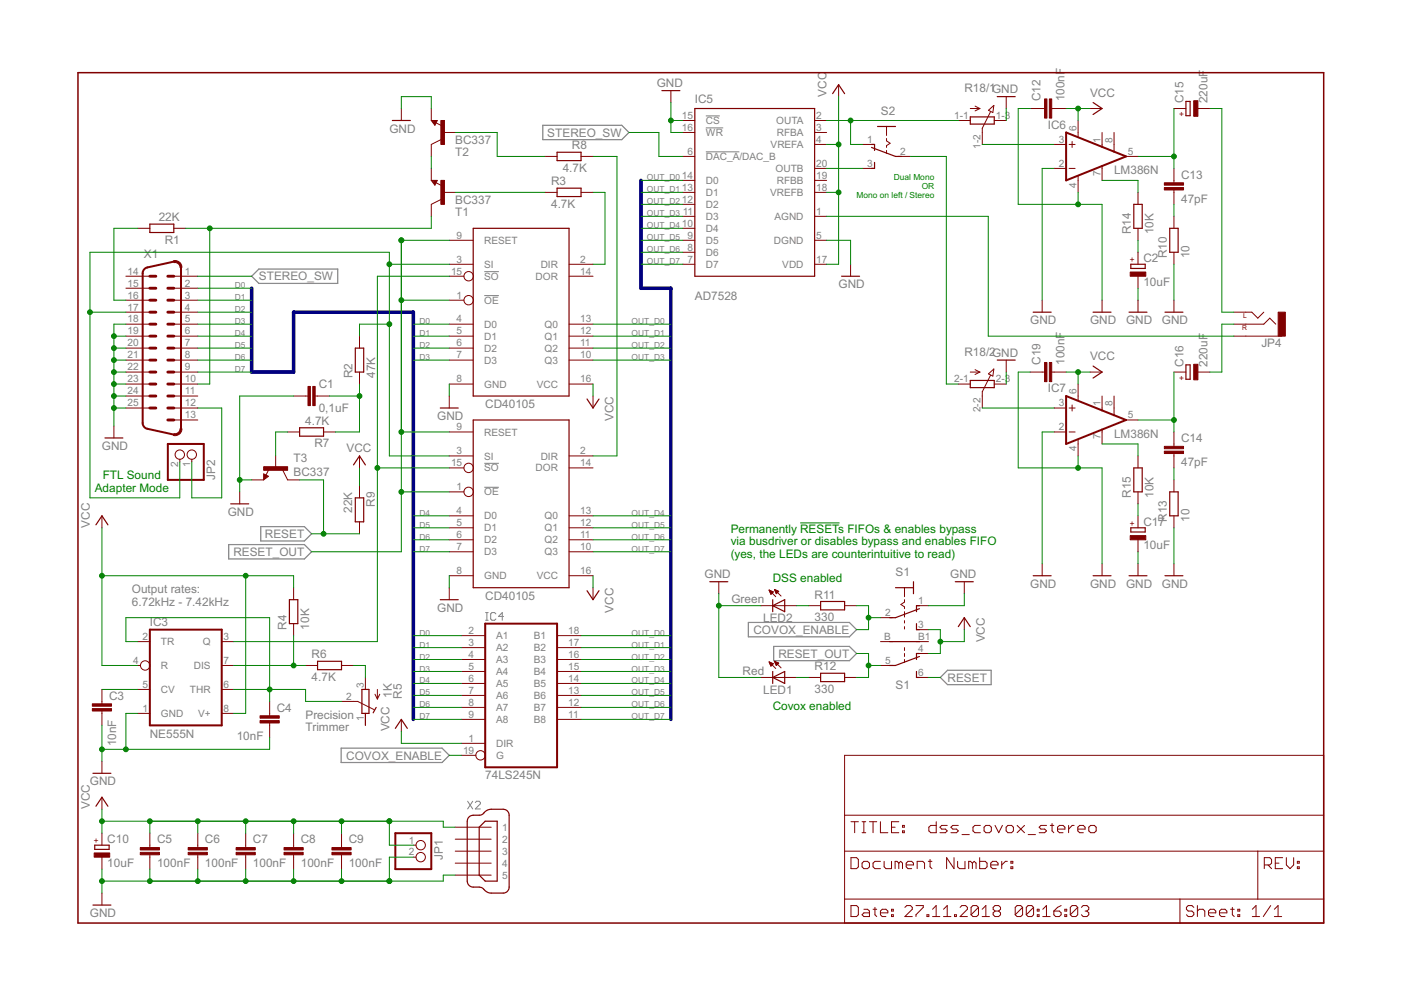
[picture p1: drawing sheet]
<svg xmlns="http://www.w3.org/2000/svg" width="297mm" height="210mm" viewBox="0 0 297 210" stroke-linecap="round" stroke-linejoin="round" font-family="sans-serif">
<g fill="none" stroke="#808080" stroke-width=".21">
<path d="M149.6 24.6h3M149.6 27.1h3.7M149.6 32.2h7.2M102.7 57.6h3.1M102.7 62.7h3.1M102.7 98.2h3.1M102.7 103.3h3.1M103 131.5h.5M103 129.9h.5M103.2 129.9v1.6M105.1 130.2l-.2-.3h-.6l-.3 .3v1l.3 .3h.6l.2-.3M106.8 130.7h-1.1l.8-.8v1.6"/>
<path d="M99.1 169.9l1.1 1.6M100.2 169.9l-1.1 1.6M100.8 170.2l.2-.3h.6l.3 .3v.2l-1.1 1.1h1.1"/>
</g>
<path d="M115.1 26.6h16.7l1.5 1.5-1.5 1.5h-16.7zM53.4 58.6l1.5-1.6h16.7v3.1h-16.7zM48.5 115.5h16l1.6 1.5-1.6 1.5h-16zM55.3 111.7h9.2l1.6 1.5-1.6 1.5h-9.2zM158.7 132h21.4l1.5 1.5-1.5 1.5h-21.4zM164 137.1h16.1l1.5 1.5-1.5 1.5h-16.1zM72.3 158.6h21.4l1.5 1.5-1.5 1.6h-21.4zM200.9 142.1h9.2v3.1h-9.2l-1.5-1.6z" fill="none" stroke="#808080" stroke-width=".25"/>
<g fill="none" stroke="#800000" stroke-width=".61">
<path d="M31.8 58.6h1.2M35.6 58.6h1.3M31.8 63.6h1.2M31.8 61.1h1.2M31.8 68.7h1.2M31.8 73.8h1.2M31.8 66.2h1.2M31.8 78.9h1.2M31.8 71.3h1.2M31.8 76.3h1.2M35.6 63.6h1.3M35.6 61.1h1.3"/>
<path d="M35.6 68.7h1.3M35.6 73.8h1.3M35.6 66.2h1.3M35.6 78.9h1.3M35.6 71.3h1.3M35.6 76.3h1.3M31.8 84h1.2M31.8 81.4h1.2M31.8 86.5h1.2M35.6 84h1.3M35.6 89h1.3M35.6 81.4h1.3"/>
<path d="M35.6 86.5h1.3"/>
</g>
<g fill="#800000" stroke="#800000" stroke-width=".21">
<path d="M36.9 91.9l.8-.1 .3-.4 .2-.5h.4a1.42 1.42 0 0 1-1.8 1.4z" fill-rule="evenodd"/>
<path d="M36.8 55.3a1.46 1.46 0 0 1 1.8 1.4h-.4l-.2-.5-.3-.4-.8-.1z" fill-rule="evenodd"/>
</g>
<path d="M226 28.1l12.7 5.1-12.7 5zM36.8 55.5l-5.8 1.3-.6 .6-.2 .5 .1 32.1 .2 .5 .5 .3 5.8 1.3M38.4 56.7v34.2M35.6 94.1h7.6v7.6h-7.6zM226 84l12.7 5-12.7 5.1zM31.8 133.5h15.2v20.3h-15.2zM102.9 132.2h15.2v30.5h-15.2zM83.8 176.7h7.6v7.6h-7.6z" fill="none" stroke="#800000" stroke-width=".42"/>
<g fill="none" stroke="#800000" stroke-width=".21">
<path d="M142.2 19.2v2.5M177.8 17.9v2.6M85.1 23v2.5M91.4 38.2h1.3l-.5 1.1zM91.4 23v2.5M91.4 35.7v2.5M91.4 25.5h1.3l-.5 1.1zM92.5 38.8l1.2 .6M92.5 26.1l1.2 .6M93.5 29.6l-2.1 1v2.6M94 28.1h2.5M115.6 33.2h2.5"/>
<path d="M123.2 33.2h2.5M144.8 38.2h2.5M144.8 25.5h2.5M144.8 28.1h2.5M144.8 33.2h2.5M172.7 38.2h2.6M172.7 25.5h2.6M172.7 28.1h2.6M172.7 30.6h2.6M172.7 35.7h2.6M182.9 30.6h2.5M182.9 35.7h2.5"/>
<path d="M188 26.8v1.9M188 29.4v.5l.7 .5-.7 .5v.4M188 31.9v.6M190.5 33.2h2.5M203.2 25.5h2.5M205.7 23h2.1M206.7 22.5l1.1 .5M207.8 23l-1.1 .5M209.6 23.4l1.1-1-.2 1.5zM210 23.7l-1.7 3.5v3.4M210.8 25.5h2.5M213.3 20.5v2.5"/>
<path d="M218.4 23h3.1M223 23h3M223.5 30.6h2.5M223.5 35.7h2.5M226.7 30.6h1.2M226.7 35.7h1.2M227.3 30v1.3M228.6 25.5v3.5M228.6 37.3v3.5M231.1 23h2.6M233.7 28.1v3M233.7 35.2v3"/>
<path d="M236.2 28.1v4.1M238.7 33.2h2.6M248.9 35.7v3.1M248.9 23h2.5M254 23h2.5M26.7 58.6h5.1M29.2 48.4h2.6M36.9 58.6h5M36.9 48.4h2.5M93.5 42.3l-2.1 1v2.6M94 40.8h2.5M95.2 58.6h3.2"/>
<path d="M95.2 56h5.1M95.2 50.9h5.1M115.6 40.8h2.5M120.6 58.6h5.1M120.6 56h5.1M123.2 40.8h2.5M144.8 48.4h2.5M144.8 40.8h2.5M144.8 56h2.5M144.8 50.9h2.5M144.8 43.3h2.5M144.8 45.9h2.5"/>
<path d="M144.8 53.5h2.5M172.7 40.8h2.6M172.7 56h2.6M172.7 50.9h2.6M172.7 45.9h2.6M180.3 56v2.6M241.3 40.8v2.5M241.3 48.4v2.5M241.3 53.5v2.5M241.3 58.6v2.5M248.9 40.3v3M248.9 45.9v2.5"/>
<path d="M248.9 53.5v2.5M26.7 61.1h5.1M26.7 63.6h5.1M26.7 66.2h5.1M26.7 68.7h5.1M26.7 71.3h5.1M26.7 73.8h5.1M26.7 76.3h5.1M26.7 78.9h5.1M36.9 61.1h5M36.9 63.6h5M36.9 66.2h5"/>
<path d="M36.9 68.7h5M36.9 71.3h5M36.9 73.8h5M36.9 76.3h5M36.9 78.9h5M76.2 71.3v2.5M76.2 78.9v2.5M95.2 63.6h3.2M95.2 68.7h5.1M95.2 71.3h5.1M95.2 73.8h5.1M95.2 76.3h5.1"/>
<path d="M120.6 68.7h5.1M120.6 71.3h5.1M120.6 73.8h5.1M120.6 76.3h5.1M205.7 78.9h2.1M206.7 78.4l1.1 .5M207.8 78.9l-1.1 .5M209.6 79.3l1.1-1.1-.2 1.5zM210 79.5l-1.7 3.6v3.4M213.3 76.3v2.6M218.4 78.9h3.1M221 63.6v2.6"/>
<path d="M223 78.9h3M231.1 78.9h2.6M233.7 63.6v2.6M241.3 63.6v2.6M248.9 78.9h2.5M248.9 63.6v2.6M254 78.9h2.5M261.6 66.2h3.8l1.3 1.3 1.2-1.3M261.6 68.7h6.3l1.3-1.2 1.3 1.2M261.6 71.3h10.2M24.2 90.3v2.6M26.7 81.4h5.1"/>
<path d="M26.7 84h5.1M26.7 86.5h5.1M36.9 81.4h5M36.9 84h5M36.9 86.5h5M36.9 89h5M38.1 97.4v.5M40.7 97.4v.5M57 99.5l-.6 1.3M58.4 96.7v2.5M60 99.7l1 2h2.5M61 91.6h2.5"/>
<path d="M62.3 84h3M66.8 84h3.1M68.6 91.6h2.5M76.2 96.7v2.5M95.2 81.4h5.1M95.2 96.7h5.1M95.2 91.6h5.1M95.2 99.2h3.2M95.2 84v2.5M120.6 81.4h5.1M120.6 96.7h5.1M120.6 99.2h5.1"/>
<path d="M125.7 84v2.5M203.2 81.4h2.5M210.8 81.4h2.5M223.5 86.5h2.5M223.5 91.6h2.5M226.7 86.5h1.2M226.7 91.6h1.2M227.3 85.9v1.2M228.6 81.4v3.5M228.6 93.2v3.5M233.7 84v3M233.7 91.1v3"/>
<path d="M236.2 84v4M238.7 89h2.6M241.3 96.7v2.5M248.9 91.6v3M248.9 96.2v3M21.6 109.4v2.5M50.8 104.3v2.5M53.4 101.7h2.5M55.9 100.5l1 .5-1 .7zM76.2 103v2.6M76.2 110.6v2.6M95.2 104.3h3.2"/>
<path d="M95.2 109.4h5.1M95.2 111.9h5.1M95.2 114.4h5.1M95.2 117h5.1M120.6 109.4h5.1M120.6 111.9h5.1M120.6 114.4h5.1M120.6 117h5.1M221 119.5v2.6M233.7 119.5v2.6M241.3 104.3v2.5M241.3 109.4v2.5"/>
<path d="M241.3 114.4v2.6M241.3 119.5v2.6M248.9 101.7v2.6M248.9 109.4v2.5M248.9 119.5v2.6M29.2 136h2.6M47 136h2.6M62.3 124.6v2.5M62.3 132.2v2.6M95.2 122.1h5.1M95.2 124.6v2.5M97.8 134.8h5.1"/>
<path d="M97.8 137.3h5.1M97.8 139.8h5.1M118.1 134.8h5.1M118.1 137.3h5.1M118.1 139.8h5.1M120.6 122.1h5.1M125.7 124.6v2.5M152.4 123.3v2.6M161.3 128.4h7.6M163.1 125.1l1.4 1.4M163.1 125.1l.9 .4M163.1 125.1l.3 .9"/>
<path d="M163.1 125.1h.1M163.1 125.3h.3M163.2 125.4h.5M163.2 125.5h.7M163.3 125.6h.5M163.3 125.8h.4M163.4 125.9h.2M163.4 126h.1M164 125.5l-.6 .5M164.2 125l1.4 1.4M164.2 125l.9 .4-.5 .5zM164.2 125h.1"/>
<path d="M164.3 125.1h.3M164.3 125.3h.6M164.4 125.4h.7M164.4 125.5h.6M164.5 125.6h.3M164.5 125.8h.2M164.6 125.9h.1M171.4 128.4h2.6M179.1 128.4h2.5M186.7 136h2.5M186.7 131h2.5M191.8 124.6v1.9"/>
<path d="M191.8 127.1v.6l-.8 .5 .8 .5v.4M191.8 129.7v1.1M191.8 131.6v.5M191.8 132.9v.5M191.8 137.3v.6M191.8 138.6v.6M191.8 139.8v.7M194.3 136h2.5M194.3 138.6h2.5M194.3 133.5h2.5M194.3 128.4h2.5M204.4 123.3v2.6"/>
<path d="M204.4 131v2.5M21.6 146.2v3M21.6 150.7v3.1M29.2 141.1h.6M29.2 146.2h2.6M29.2 151.3h2.6M47 141.1h2.6M47 146.2h2.6M47 151.3h2.6M57.2 148.7v3.1M57.2 153.3v3M64.8 141.1h2.5"/>
<path d="M72.4 141.1h2.6M72.4 148.7h3.4l3.6 1.8M77.5 143.6v2.6M77.5 151.3v2.5M79.5 147.2l.5 1M80 146.2v2M80.5 147.2l-.5 1M85.1 152.5v2.6M97.8 157.6h5.1M97.8 142.4h5.1M97.8 144.9h5.1M97.8 147.4h5.1"/>
<path d="M97.8 150h5.1M97.8 152.5h5.1M118.1 142.4h5.1M118.1 144.9h5.1M118.1 147.4h5.1M118.1 150h5.1M118.1 152.5h5.1M161.3 143.6h7.6M163.1 140.3l1.4 1.4M163.1 140.3l.9 .4-.6 .5M163.1 140.3l.3 .9M163.1 140.5h.2"/>
<path d="M163.2 140.6h.4M163.2 140.7h.7M163.3 140.8h.6M163.3 140.9h.4M163.4 141.1h.2M163.4 141.2h.1M164.2 140.2l1.4 1.4M164.2 140.2l.9 .4-.5 .5M164.2 140.2l.4 .9M164.2 140.2h.1M164.3 140.3h.2M164.3 140.5h.5"/>
<path d="M164.4 140.6h.7M164.4 140.7h.6M164.5 140.8h.4M164.5 140.9h.2M164.6 141.1h.1M171.4 143.6h2.6M179.1 143.6h2.5M186.7 141.1h2.5M194.3 143.6h2.5M21.6 161.4v2.6M21.6 169v2.6M21.6 176.7v2.5"/>
<path d="M31.8 176.7v3M41.9 176.7v3M52.1 176.7v3M62.3 176.7v3M72.4 176.7v3M87.6 179.2h.6M96.5 175.4h7.6M96.5 177.9h7.6M97.8 160.1h3.1M179.1 160.1h101.5v35.6h-101.5zM179.1 172.8h101.5M180.4 174.2h1.6"/>
<path d="M181.2 174.2v2.4M182.8 174.2h.8M182.8 176.6h.8M183.2 174.2v2.4M184.3 174.2h1.6M185.1 174.2v2.4M186.7 174.2v2.4h1.5M189 175.4h.8M190.6 174.2h-1.6v2.4h1.6M191.3 176.2h.4v.4h-.4zM191.3 175h.4v.4h-.4zM198.5 174.2v2.4h-1.2l-.4-.4v-.8l.4-.4h1.2"/>
<path d="M200.8 175h-1.1l-.4 .4 .4 .4h.7l.4 .4-.4 .4h-1.1M203.2 175h-1.2l-.4 .4 .4 .4h.8l.4 .4-.4 .4h-1.2M204 177h1.5M207.9 175h-1.2l-.4 .4v.8l.4 .4h1.2M208.6 175.4l.4-.4h.8l.4 .4v.8l-.4 .4h-.8l-.4-.4zM211 175l.8 1.6 .7-1.6M213.3 175.4l.4-.4h.8l.4 .4v.8l-.4 .4h-.8l-.4-.4zM215.6 175l1.6 1.6M217.2 175l-1.6 1.6M218 177h1.5M221.9 175h-1.2l-.4 .4 .4 .4h.8l.4 .4-.4 .4h-1.2M222.7 175h.7"/>
<path d="M223.1 174.6v1.6l.3 .4M224.2 175.8h1.6v-.4l-.4-.4h-.8l-.4 .4v.8l.4 .4h.8M226.6 175v1.6M227.7 175h-.4l-.7 .8M228.5 175.8h1.6v-.4l-.4-.4h-.8l-.4 .4v.8l.4 .4h.8M230.8 175.4l.4-.4h.8l.4 .4v.8l-.4 .4h-.8l-.4-.4zM21.6 181.7v2.6M21.6 189.4v2.5M31.8 181.2v3.1M41.9 181.2v3.1M52.1 181.2v3.1M62.3 181.2v3.1"/>
<path d="M72.4 181.2v3.1M87.6 181.7h.6M96.5 180.5h7.6M96.5 183h7.6M96.5 185.5h7.6M179.1 180.5h101.5M179.1 190.6h101.5M180.4 181.8h1.2l.4 .4v1.6l-.4 .4h-1.2zM180.4 192h1.2l.4 .4v1.6l-.4 .3h-1.2zM183.2 192.8h.7l.4 .4v1.1h-1.1l-.4-.3 .4-.5h1.1M183.2 182.6h.7l.4 .4v.8l-.4 .4h-.7l-.4-.4v-.8zM185.1 192.8h.8"/>
<path d="M185.5 192.4v1.6l.4 .3M186.7 193.5h1.5v-.3l-.4-.4h-.8l-.3 .4v.8l.3 .3h.8M186.7 182.6h-1.2l-.4 .4v.8l.4 .4h1.2M187.5 182.6v1.2l.3 .4h1.2v-1.6M189 194h.4v.3h-.4zM189 192.8h.4v.4h-.4zM190.6 183l-.4-.4h-.4v1.6M190.6 183l.4-.4 .3 .4v1.2M190.6 183v1.2M191.9 192.4l.4-.4h.7l.4 .4v.4l-1.5 1.5h1.5M192.1 183.4h1.6v-.4l-.4-.4h-.8l-.4 .4v.8l.4 .4h.8M194.2 192h1.5v.4l-1.5 1.6v.3"/>
<path d="M194.5 184.2v-1.6h1.1l.4 .4v1.2M196.5 194h.4v.3h-.4zM196.8 182.6h.8M197.2 182.2v1.6l.4 .4M197.7 194.3h1.6M197.7 192.8l.8-.8v2.3M200 194.3h1.6M200 192.8l.8-.8v2.3M202.3 181.8v2.4l-1.6-2.4v2.4M202.4 194h.4v.3h-.4zM203 182.6v1.2l.4 .4h1.2v-1.6M203.6 192.4l.3-.4h.8l.4 .4v.4l-1.5 1.5h1.5"/>
<path d="M206.2 183l.3-.4 .4 .4v1.2M206.2 183l-.4-.4h-.4v1.6M206.2 183v1.2M207.5 192.4v1.6l-.4 .3h-.8l-.4-.3M207.5 192.4l-.4-.4h-.8l-.4 .4v1.6M207.5 192.4l-1.6 1.6M207.7 181.8v2.4h1.2l.4-.4v-.8l-.4-.4h-1.2M208.2 194.3h1.6M208.2 192.8l.8-.8v2.3M210.1 183.4h1.5v-.4l-.4-.4h-.8l-.3 .4v.8l.3 .4h.8M211 193.2l-.4 .3v.5l.4 .3h.7l.4-.3v-.5l-.4-.3M211 193.2l-.4-.4v-.4l.4-.4h.7l.4 .4v.4l-.4 .4"/>
<path d="M211 193.2h.7M212.4 182.6v1.6M213.6 182.6h-.4l-.8 .8M214.3 183.8h.4v.4h-.4zM214.3 182.6h.4v.4h-.4zM216.8 192.4v1.6l-.4 .3h-.8l-.4-.3M216.8 192.4l-.4-.4h-.8l-.4 .4v1.6M216.8 192.4l-1.6 1.6M219.1 192.4v1.6l-.3 .3h-.8l-.4-.3M219.1 192.4l-.3-.4h-.8l-.4 .4v1.6M219.1 192.4l-1.5 1.6M219.9 194h.4v.3h-.4z"/>
<path d="M219.9 192.8h.4v.4h-.4zM221.1 194.3h1.6M221.1 192.8l.8-.8v2.3M223.4 193.2h1.2l.4 .3v.5l-.4 .3h-.8l-.4-.3zM225 192l-.8 .4-.8 .8M225.8 194h.4v.3h-.4zM225.8 192.8h.4v.4h-.4zM228.5 192.4v1.6l-.4 .3h-.8l-.4-.3M228.5 192.4l-.4-.4h-.8l-.4 .4v1.6M228.5 192.4l-1.6 1.6M229.3 192.4l.4-.4h.7l.4 .4v.4l-.4 .4M230.1 193.2h.3"/>
<path d="M230.4 193.2l.4 .3v.5l-.4 .3h-.7l-.4-.3M250.2 190.6v5.1M253.1 192.4l-.4-.4h-.8l-.4 .4v.4l.4 .4h.8l.4 .3v.5l-.4 .3h-.8l-.4-.3M253.9 193.2l.4-.4h.8l.3 .4v1.1M253.9 192v2.3M256.2 193.5h1.6v-.3l-.4-.4h-.8l-.4 .4v.8l.4 .3h.8M258.6 193.5h1.5v-.3l-.4-.4h-.7l-.4 .4v.8l.4 .3h.7M260.9 192.8h.8M261.3 192.4v1.6l.4 .3M262.4 194h.4v.3h-.4zM262.4 192.8h.4v.4h-.4zM265.5 194.3h1.6"/>
<path d="M265.5 192.8l.8-.8v2.3M266.7 180.5v10.1M268.1 183.4h1.1l.4-.4v-.8l-.4-.4h-1.1v2.4M268.8 183.4l.8 .8M269.4 192l-1.6 2.3M270.2 194.3h1.5M270.2 192.8l.8-.8v2.3M270.4 183h.8M271.9 181.8h-1.5v2.4h1.5M272.7 181.8v1.6l.8 .8 .8-.8v-1.6M275.1 183.8h.4v.4h-.4zM275.1 182.6h.4v.4h-.4z"/>
<circle cx="99.4" cy="58.6" r=".99"/>
<circle cx="99.4" cy="63.6" r=".99"/>
<circle cx="38.1" cy="96.4" r=".99"/>
<circle cx="40.7" cy="96.4" r=".99"/>
<circle cx="99.4" cy="99.2" r=".99"/>
<circle cx="99.4" cy="104.3" r=".99"/>
<circle cx="30.8" cy="141.1" r=".99"/>
<circle cx="89.2" cy="179.2" r=".99"/>
<circle cx="101.9" cy="160.1" r=".99"/>
<circle cx="89.2" cy="181.7" r=".99"/>
</g>
<g fill="none" stroke="#800000" stroke-width=".25">
<path d="M140.3 19.2h3.8M176.5 19.9l1.3-2 1.3 2M83.2 25.5h3.8M92.5 38.4h-.8l.5 .6 .3-.5h-.4l.1 .3M92.5 25.7h-.8l.5 .6 .3-.5h-.4l.1 .3M118.1 39.9h5.1v1.8h-5.1zM118.1 32.3h5.1v1.8h-5.1zM147.3 23h25.4v35.6h-25.4zM184.8 31.3l5.1 1.9h1.2M184.8 30.6h.6v1.3M185.4 34.4v1.3h-.6M186.1 26.8h3.8"/>
<path d="M205.7 24.8h5.1v1.5h-5.1zM211.4 20.5h3.8M231.8 21.7l1.9 1.3-1.9 1.3M251.4 21.5h.9v3h-.9zM31.8 47.5h5.1v1.8h-5.1zM100.3 48.4h20.3v35.6h-20.3zM178.4 58.6h3.8M239.8 56h3v.9h-3zM240.4 43.3h1.8v5.1h-1.8zM248 48.4h1.8v5.1h-1.8zM75.3 73.8h1.8v5.1h-1.8zM211.4 76.3h3.8"/>
<path d="M219.1 66.2h3.8M231.8 66.2h3.8M231.8 77.6l1.9 1.3-1.9 1.3M239.4 66.2h3.8M247 66.2h3.8M251.4 77.4h.9v3h-.9zM22.2 92.9h3.9M63.5 90.7h5.1v1.8h-5.1zM75 98.6l1.2-1.9 1.3 1.9M93.3 86.5h3.9M100.3 89h20.3v35.6h-20.3zM124.5 84.6l1.2 1.9 1.3-1.9"/>
<path d="M205.7 80.7h5.1v1.5h-5.1zM240.4 99.2h1.8v5.1h-1.8zM20.3 111.3l1.3-1.9 1.3 1.9M48.9 106.8h3.8M56 100.7v.8l.7-.5-.5-.3v.4l.2-.1M75.3 105.6h1.8v5h-1.8zM239.8 111.9h3v.9h-3zM248 104.3h1.8v5.1h-1.8zM61.4 127.1h1.7v5.1h-1.7zM93.3 127.1h3.9M124.5 125.2l1.2 1.9 1.3-1.9M150.5 123.3h3.8"/>
<path d="M163.8 127.1v2.6M163.8 128.4l2.6-1.3v2.6zM174 127.5h5.1v1.8h-5.1zM188.6 136h6.3M189.9 124.6h3.8M193.7 123.3v2.6M194.3 132.2v1.3h.6M194.9 139.2l-5 1.9h-1.3M194.9 128.4h-.6v1.3M194.9 138.6h-.6v1.2M194.9 129.1l-5 1.9h-1.3M202.5 123.3h3.9"/>
<path d="M203.2 132.9l1.2-1.9 1.3 1.9M219.1 122.1h3.8M231.8 122.1h3.8M239.4 122.1h3.8M247 122.1h3.8M67.3 140.2h5.1v1.8h-5.1zM76.7 146.2h1.5v5.1h-1.5zM79.8 150l-.7 1.1M83.8 154.4l1.3-1.9 1.3 1.9M163.8 143.6l2.6-1.2v2.5zM163.8 142.4v2.5M174 142.7h5.1v1.8h-5.1z"/>
<path d="M194.3 142.4v1.2h.6M19.7 164h3.8M20.1 179.2h3v.9h-3zM20.3 170.9l1.3-1.9 1.3 1.9M99.5 173.1a2.64 2.64 0 0 1 2.1-.3l.6-.1 1.3-1 .6-.1 3.1 .1 .6 .6 .1 .5v15.6l-.4 .7-.8 .3-2.9-.1-.7-.2-.7-.7a2.59 2.59 0 0 0-2.1-.3l-.8-.3-.3-.4-.1-.6v-12.7l.1-.5zM102.9 174.1h2.5v12.7h-2.5l-1.3-1.3v-10.1zM19.7 191.9h3.8"/>
</g>
<g fill="#800000" stroke="#800000" stroke-width=".21">
<path d="M93.5 38.2h.7v5.1h-.7z"/>
<path d="M65.3 81.9h.5v4.1h-.5z"/>
<path d="M66.3 81.9h.5v4.1h-.5z"/>
<path d="M19.6 150.2h4v.5h-4z"/>
<path d="M19.6 149.2h4v.5h-4z"/>
<path d="M55.1 152.8h4.1v.5h-4.1z"/>
<path d="M55.1 151.8h4.1v.5h-4.1z"/>
<path d="M93.5 25.5h.7v5.1h-.7z"/>
<path d="M55.9 99h5.1v.7h-5.1z"/>
<path d="M29.7 180.7h4.1v.5h-4.1z"/>
<path d="M29.7 179.7h4.1v.5h-4.1z"/>
<path d="M39.9 180.7h4.1v.5h-4.1z"/>
<path d="M39.9 179.7h4.1v.5h-4.1z"/>
<path d="M50.1 180.7h4v.5h-4z"/>
<path d="M50.1 179.7h4v.5h-4z"/>
<path d="M60.2 180.7h4.1v.5h-4.1z"/>
<path d="M60.2 179.7h4.1v.5h-4.1z"/>
<path d="M70.4 180.7h4v.5h-4z"/>
<path d="M70.4 179.7h4v.5h-4z"/>
<path d="M20 180.8h3.3v.9h-3.3z"/>
<path d="M271 66.2h1.5v5.1h-1.5z"/>
<path d="M246.9 39.8h4v.5h-4z"/>
<path d="M246.9 38.8h4v.5h-4z"/>
<path d="M253.1 21.4h.9v3.3h-.9z"/>
<path d="M239.6 57.7h3.3v.9h-3.3z"/>
<path d="M222.5 21h.5v4h-.5z"/>
<path d="M221.5 21h.5v4h-.5z"/>
<path d="M246.9 95.7h4v.5h-4z"/>
<path d="M246.9 94.6h4v.5h-4z"/>
<path d="M253.1 77.2h.9v3.3h-.9z"/>
<path d="M239.6 113.6h3.3v.8h-3.3z"/>
<path d="M222.5 76.9h.5v4h-.5z"/>
<path d="M221.5 76.9h.5v4h-.5z"/>
</g>
<path d="M16.5 15.4h264.1v180.3h-264.1z" fill="none" stroke="#800000" stroke-width=".32"/>
<path d="M135.9 38.2v22.9h6.3v91.4M53.4 61.1v17.8h8.9v-12.7h25.3v86.3" fill="none" stroke="#000080" stroke-width=".76"/>
<g fill="none" stroke="#008000" stroke-width=".21">
<path d="M85.1 23v-2.5h6.3v2.5M91.4 33.2v2.5M96.5 28.1h8.9v5.1h10.2M125.7 33.2h5.1v63.5h-5.1M133.3 28.1h6.4v5.1h5.1M135.9 38.2h8.9M142.2 21.7v6.4h2.6M142.2 25.5h2.6M175.3 25.5h27.9M175.3 35.7h7.6M175.3 30.6h2.5M177.8 20.5v35.5h-2.5"/>
<path d="M180.3 25.5v5.1h2.6M193 33.2h7.6v48.2h2.6M208.3 30.6h15.2M213.3 23v2.5M218.4 23h-2.5v20.3h17.8v20.3M223.5 35.7h-2.5v27.9M226 23h5.1M228.6 23v2.5M233.7 38.2h7.6v2.6M241.3 33.2h7.6M248.9 23v12.7M256.5 23h2.6v43.2h2.5"/>
<path d="M29.2 48.4h-5v15.2h2.5M41.9 58.6h11.5M44.5 48.4v33h-2.6M82.5 56h12.7M91.4 45.9v2.5h-52M95.2 50.9h-10.1v66.1h-19M95.2 58.6h-15.2v77.4h-30.4M96.5 40.8h19.1M125.7 40.8h2.6v15.2h-2.6M135.9 40.8h8.9M135.9 43.3h8.9M135.9 45.9h8.9"/>
<path d="M135.9 53.5h8.9M135.9 56h8.9M135.9 48.4h8.9M135.9 50.9h8.9M175.3 45.9h34.2v25.4h52.1M175.3 40.8h2.5M175.3 50.9h5v5.1M228.6 40.8v2.5M241.3 50.9v2.6M248.9 43.3v2.6M248.9 56v7.6M19.1 66.2h7.6"/>
<path d="M24.2 71.3h2.5M24.2 73.8h2.5M24.2 76.3h2.5M24.2 78.9h2.5M26.7 68.7h-2.5v21.6M41.9 61.1h11.5M41.9 68.7h11.5M41.9 63.6h11.5M41.9 71.3h11.5M41.9 66.2h11.5M41.9 73.8h11.5M41.9 76.3h11.5"/>
<path d="M41.9 78.9h11.5M82.5 68.7h-6.3v2.6M85.1 63.6h10.1M87.6 68.7h7.6M87.6 71.3h7.6M87.6 73.8h7.6M87.6 76.3h7.6M125.7 68.7h16.5M125.7 71.3h16.5M125.7 73.8h16.5M125.7 76.3h16.5M213.3 78.9v2.5"/>
<path d="M218.4 78.9h-2.5v20.3h17.8v20.3M226 78.9h5.1M228.6 78.9v2.5M241.3 61.1v2.5M248.9 78.9v12.7M261.6 68.7h-2.5v10.2h-2.6M24.2 81.4h2.5M24.2 84h2.5M24.2 86.5h2.5M41.9 86.5h5.1v19.1h-6.3v-7.7M61 91.6h-2.6v5.1M62.3 84h-11.5v20.3"/>
<path d="M69.9 84h6.3M76.2 81.4v10.2h-5.1M76.2 99.2v3.8M80 99.2h15.2M85.1 91.6h10.1M95.2 96.7h-12.7v-43.2h-63.4v52.1h19v-7.7M95.2 81.4v2.6M125.7 81.4v2.6M208.3 86.5h15.2M223.5 91.6h-2.5v27.9M228.6 96.7v2.5M233.7 94.1h7.6v2.6"/>
<path d="M241.3 89h7.6M248.9 99.2v2.5M21.6 111.9v29.2h7.6M50.8 101.7h2.6M63.5 101.7h5.1v11.5M66.1 113.2h10.1M85.1 104.3h10.1M87.6 109.4h7.6M87.6 111.9h7.6M87.6 114.4h7.6M87.6 117h7.6M125.7 109.4h16.5"/>
<path d="M125.7 111.9h16.5M125.7 114.4h16.5M125.7 117h16.5M169.7 110.9h8.3M241.3 106.8v2.6M241.3 117v2.5M248.9 111.9v7.6M21.6 122.1h40.7v2.5M29.2 136h-2.5v-5h30.5v17.7M52.1 122.1v29.2h-2.5M62.3 134.8v6.3M87.6 134.8h10.2"/>
<path d="M87.6 137.3h10.2M87.6 139.8h10.2M95.2 122.1v2.5M123.2 134.8h19M123.2 137.3h19M123.2 139.8h19M125.7 122.1v2.5M152.4 128.4h8.9M152.4 125.9v17.7h8.9M168.9 128.4h2.5M181.6 128.4h2.5v5.1h-2.5M181.6 138.6h2.5v5h-2.5"/>
<path d="M184.1 131h2.6M196.8 133.5h2.6v5.1h-2.6M204.4 125.9v2.5h-7.6M204.4 133.5v2.5h-5M21.6 153.8v7.6M21.6 146.2h7.6M29.2 151.3h-2.5v7.6M49.6 141.1h15.2M49.6 146.2h15.2v2.5h7.6M57.2 156.3v2.6h-35.6M75 141.1h2.5v2.5M85.1 155.1v2.5h12.7"/>
<path d="M87.6 142.4h10.2M87.6 144.9h10.2M87.6 147.4h10.2M87.6 150h10.2M87.6 152.5h10.2M123.2 142.4h19M123.2 144.9h19M123.2 147.4h19M123.2 150h19M123.2 152.5h19M168.9 143.6h2.5M184.1 141.1h2.6"/>
<path d="M196.8 143.6h2.6M21.6 171.6v5.1M21.6 174.1h72.4v1.3h2.5M31.8 174.1v2.6M41.9 174.1v2.6M52.1 174.1v2.6M62.3 174.1v2.6M72.4 174.1v2.6M82.5 174.1v5.1h5.1M95.2 160.1h2.6M21.6 184.3v5.1M31.8 184.3v2.5"/>
<path d="M41.9 184.3v2.5M52.1 184.3v2.5M62.3 184.3v2.5M72.4 184.3v2.5M87.6 181.7h-5.1v5.1M96.5 185.5h-2.5v1.3h-72.4"/>
</g>
<g fill="#008000" stroke="#008000" stroke-width=".21">
<circle cx="82.5" cy="56" r=".51"/>
<circle cx="82.5" cy="68.7" r=".51"/>
<circle cx="19.1" cy="66.2" r=".51"/>
<circle cx="44.5" cy="48.4" r=".51"/>
<circle cx="50.8" cy="101.7" r=".51"/>
<circle cx="82.5" cy="186.8" r=".51"/>
<circle cx="72.4" cy="186.8" r=".51"/>
<circle cx="62.3" cy="186.8" r=".51"/>
<circle cx="52.1" cy="186.8" r=".51"/>
<circle cx="41.9" cy="186.8" r=".51"/>
<circle cx="31.8" cy="186.8" r=".51"/>
<circle cx="21.6" cy="186.8" r=".51"/>
<circle cx="24.2" cy="71.3" r=".51"/>
<circle cx="24.2" cy="73.8" r=".51"/>
<circle cx="24.2" cy="76.3" r=".51"/>
<circle cx="24.2" cy="78.9" r=".51"/>
<circle cx="24.2" cy="81.4" r=".51"/>
<circle cx="24.2" cy="84" r=".51"/>
<circle cx="24.2" cy="86.5" r=".51"/>
<circle cx="26.7" cy="158.9" r=".51"/>
<circle cx="21.6" cy="158.9" r=".51"/>
<circle cx="152.4" cy="128.4" r=".51"/>
<circle cx="142.2" cy="25.5" r=".51"/>
<circle cx="228.6" cy="43.3" r=".51"/>
<circle cx="228.6" cy="99.2" r=".51"/>
<circle cx="85.1" cy="50.9" r=".51"/>
<circle cx="85.1" cy="91.6" r=".51"/>
<circle cx="85.1" cy="63.6" r=".51"/>
<circle cx="85.1" cy="104.3" r=".51"/>
<circle cx="184.1" cy="141.1" r=".51"/>
<circle cx="82.5" cy="174.1" r=".51"/>
<circle cx="72.4" cy="174.1" r=".51"/>
<circle cx="62.3" cy="174.1" r=".51"/>
<circle cx="52.1" cy="174.1" r=".51"/>
<circle cx="41.9" cy="174.1" r=".51"/>
<circle cx="31.8" cy="174.1" r=".51"/>
<circle cx="21.6" cy="174.1" r=".51"/>
<circle cx="21.6" cy="122.1" r=".51"/>
<circle cx="52.1" cy="122.1" r=".51"/>
<circle cx="199.4" cy="136" r=".51"/>
<circle cx="177.8" cy="30.6" r=".51"/>
<circle cx="177.8" cy="40.8" r=".51"/>
<circle cx="228.6" cy="23" r=".51"/>
<circle cx="228.6" cy="78.9" r=".51"/>
<circle cx="80" cy="99.2" r=".51"/>
<circle cx="62.3" cy="141.1" r=".51"/>
<circle cx="57.2" cy="146.2" r=".51"/>
<circle cx="76.2" cy="84" r=".51"/>
<circle cx="68.6" cy="113.2" r=".51"/>
<circle cx="184.1" cy="131" r=".51"/>
<circle cx="180.3" cy="25.5" r=".51"/>
<circle cx="248.9" cy="33.2" r=".51"/>
<circle cx="248.9" cy="89" r=".51"/>
</g>
<g font-size="2.8" fill="#808080">
<text x="139.2" y="18.4">GND</text>
<text x="147.3" y="21.7">IC5</text>
<text x="175.3" y="20.5" transform="rotate(-90 175.3 20.5)">VCC</text>
<text x="204.5" y="19.6">R18/1GND</text>
<text x="220.6" y="21.5" transform="rotate(-90 220.6 21.5)">C12</text>
<text x="225.7" y="21.5" transform="rotate(-90 225.7 21.5)">100nF</text>
<text x="231.1" y="20.5">VCC</text>
<text x="251" y="21.9" transform="rotate(-90 251 21.9)">C15</text>
<text x="256" y="21.9" transform="rotate(-90 256 21.9)">220uF</text>
<text x="82.6" y="28.1">GND</text>
<text x="116" y="29">STEREO_SW</text>
<text x="186.8" y="24.3">S2</text>
<text x="222.2" y="27.3">IC6</text>
<text x="96.5" y="30.6">BC337</text>
<text x="96.5" y="33.2">T2</text>
<text x="121.3" y="31.7">R8</text>
<text x="116.8" y="39.3">R3</text>
<text x="119.3" y="36.5">4.7K</text>
<text x="236.2" y="37">LM386N</text>
<text x="250.4" y="37.9">C13</text>
<text x="33.7" y="46.9">22K</text>
<text x="96.5" y="43.3">BC337</text>
<text x="96.5" y="45.9">T1</text>
<text x="116.8" y="44.1">4.7K</text>
<text x="250.4" y="43">47pF</text>
<text x="34.9" y="51.7">R1</text>
<text x="239.8" y="49.7" transform="rotate(-90 239.8 49.7)">R14</text>
<text x="244.6" y="49.7" transform="rotate(-90 244.6 49.7)">10K</text>
<text x="30.5" y="54.8">X1</text>
<text x="54.9" y="59.5">STEREO_SW</text>
<text x="242.4" y="55.5">C2</text>
<text x="247.4" y="54.8" transform="rotate(-90 247.4 54.8)">R10</text>
<text x="252.2" y="54.8" transform="rotate(-90 252.2 54.8)">10</text>
<text x="147.3" y="63.7">AD7528</text>
<text x="177.8" y="61.1">GND</text>
<text x="242.4" y="60.6">10uF</text>
<text x="218.4" y="68.7">GND</text>
<text x="231.1" y="68.7">GND</text>
<text x="238.7" y="68.7">GND</text>
<text x="246.4" y="68.7">GND</text>
<text x="204.5" y="75.5">R18/2GND</text>
<text x="220.6" y="77.4" transform="rotate(-90 220.6 77.4)">C19</text>
<text x="225.7" y="77.4" transform="rotate(-90 225.7 77.4)">100nF</text>
<text x="231.1" y="76.3">VCC</text>
<text x="251" y="77.7" transform="rotate(-90 251 77.7)">C16</text>
<text x="256" y="77.7" transform="rotate(-90 256 77.7)">220uF</text>
<text x="267.4" y="73.6">JP4</text>
<text x="67.6" y="82.3">C1</text>
<text x="74.7" y="80.2" transform="rotate(-90 74.7 80.2)">R2</text>
<text x="79.5" y="80.2" transform="rotate(-90 79.5 80.2)">47K</text>
<text x="222.2" y="83.2">IC7</text>
<text x="67.6" y="87.4">0,1uF</text>
<text x="92.7" y="89">GND</text>
<text x="102.9" y="86.5">CD40105</text>
<text x="130" y="89.2" transform="rotate(-90 130 89.2)">VCC</text>
<text x="21.6" y="95.4">GND</text>
<text x="64.7" y="90.1">4.7K</text>
<text x="66.7" y="94.9">R7</text>
<text x="73.5" y="95.9">VCC</text>
<text x="236.2" y="92.9">LM386N</text>
<text x="250.4" y="93.7">C14</text>
<text x="45.6" y="101.7" transform="rotate(-90 45.6 101.7)">JP2</text>
<text x="62.2" y="101">BC337</text>
<text x="62.2" y="97.9">T3</text>
<text x="250.4" y="98.8">47pF</text>
<text x="79.5" y="107.5" transform="rotate(-90 79.5 107.5)">R9</text>
<text x="239.8" y="105.6" transform="rotate(-90 239.8 105.6)">R15</text>
<text x="244.6" y="105.6" transform="rotate(-90 244.6 105.6)">10K</text>
<text x="19.1" y="111.9" transform="rotate(-90 19.1 111.9)">VCC</text>
<text x="48.3" y="109.4">GND</text>
<text x="74.7" y="108.7" transform="rotate(-90 74.7 108.7)">22K</text>
<text x="242.4" y="111.4">C17</text>
<text x="247.4" y="110.6" transform="rotate(-90 247.4 110.6)">R13</text>
<text x="252.2" y="110.6" transform="rotate(-90 252.2 110.6)">10</text>
<text x="49.5" y="117.9">RESET_OUT</text>
<text x="56.2" y="114.1">RESET</text>
<text x="242.4" y="116.5">10uF</text>
<text x="28" y="125.7">Output rates:</text>
<text x="149.4" y="122.6">GND</text>
<text x="189.9" y="122.1">S1</text>
<text x="201.5" y="122.6">GND</text>
<text x="218.4" y="124.6">GND</text>
<text x="231.1" y="124.6">GND</text>
<text x="238.7" y="124.6">GND</text>
<text x="246.4" y="124.6">GND</text>
<text x="28" y="128.4">6.72kHz - 7.42kHz</text>
<text x="92.7" y="129.7">GND</text>
<text x="102.9" y="127.1">CD40105</text>
<text x="130" y="129.9" transform="rotate(-90 130 129.9)">VCC</text>
<text x="155.1" y="127.8">Green</text>
<text x="161.8" y="132">LED2</text>
<text x="172.7" y="131.7">330</text>
<text x="172.7" y="126.9">R11</text>
<text x="31.8" y="132.7">IC3</text>
<text x="60.7" y="133.5" transform="rotate(-90 60.7 133.5)">R4</text>
<text x="65.5" y="133.5" transform="rotate(-90 65.5 133.5)">10K</text>
<text x="159.8" y="134.4">COVOX_ENABLE</text>
<text x="208.8" y="136.2" transform="rotate(-90 208.8 136.2)">VCC</text>
<text x="66.1" y="139.6">R6</text>
<text x="157.5" y="143">Red</text>
<text x="165" y="139.5">RESET_OUT</text>
<text x="172.7" y="142.1">R12</text>
<text x="23.1" y="148.3">C3</text>
<text x="66.1" y="144.4">4.7K</text>
<text x="85.2" y="148.1" transform="rotate(-90 85.2 148.1)">R5</text>
<text x="161.8" y="147.2">LED1</text>
<text x="172.7" y="146.9">330</text>
<text x="189.9" y="146.2">S1</text>
<text x="200.9" y="144.5">RESET</text>
<text x="58.7" y="150.9">C4</text>
<text x="64.8" y="152.4">Precision</text>
<text x="64.8" y="155.1">Trimmer</text>
<text x="82.6" y="155.1" transform="rotate(-90 82.6 155.1)">VCC 1K</text>
<text x="24.7" y="158.2" transform="rotate(-90 24.7 158.2)">10nF</text>
<text x="31.8" y="156.5">NE555N</text>
<text x="50.2" y="156.9">10nF</text>
<text x="73.4" y="161">COVOX_ENABLE</text>
<text x="19.1" y="166.5">GND</text>
<text x="102.9" y="165.2">74LS245N</text>
<text x="19.1" y="171.6" transform="rotate(-90 19.1 171.6)">VCC</text>
<text x="22.8" y="178.7">C10</text>
<text x="33.3" y="178.8">C5</text>
<text x="43.5" y="178.8">C6</text>
<text x="53.6" y="178.8">C7</text>
<text x="63.8" y="178.8">C8</text>
<text x="73.9" y="178.8">C9</text>
<text x="22.8" y="183.8">10uF</text>
<text x="33.3" y="183.9">100nF</text>
<text x="43.5" y="183.9">100nF</text>
<text x="53.6" y="183.9">100nF</text>
<text x="63.8" y="183.9">100nF</text>
<text x="73.9" y="183.9">100nF</text>
<text x="93.9" y="182.2" transform="rotate(-90 93.9 182.2)">JP1</text>
<text x="19.1" y="194.4">GND</text>
</g>
<g font-size="2.8" fill="#008000">
<text x="21.8" y="101.6">FTL Sound</text>
<text x="20.1" y="104.3">Adapter Mode</text>
<text x="154.9" y="112.9">Permanently RESETs FIFOs &amp; enables bypass</text>
<text x="154.9" y="115.6">via busdriver or disables bypass and enables FIFO</text>
<text x="154.9" y="118.3">(yes, the LEDs are counterintuitive to read)</text>
<text x="163.8" y="123.3">DSS enabled</text>
<text x="163.8" y="150.5">Covox enabled</text>
</g>
<g font-size="2.4" fill="#808080">
<text x="144.6" y="25.2">15</text>
<text x="144.6" y="27.7">16</text>
<text x="149.7" y="26.3">CS</text>
<text x="149.7" y="28.9">WR</text>
<text x="164.6" y="26.3">OUTA</text>
<text x="164.7" y="28.9">RFBA</text>
<text x="173.1" y="27.7">3</text>
<text x="173.1" y="25.2">2</text>
<text x="202.3" y="25.2">1-1</text>
<text x="211.2" y="25.2">1-3</text>
<text x="228.2" y="27.7" transform="rotate(-90 228.2 27.7)">6</text>
<text x="145.8" y="32.8">6</text>
<text x="149.7" y="33.9">DAC_A/DAC_B</text>
<text x="163.4" y="31.4">VREFA</text>
<text x="173.1" y="30.3">4</text>
<text x="173.1" y="35.4">20</text>
<text x="183.9" y="35.4">3</text>
<text x="183.9" y="30.3">1</text>
<text x="190.8" y="32.8">2</text>
<text x="207.9" y="31.5" transform="rotate(-90 207.9 31.5)">1-2</text>
<text x="224.5" y="35.4">2</text>
<text x="224.5" y="30.3">3</text>
<text x="233.3" y="30.3" transform="rotate(-90 233.3 30.3)">1</text>
<text x="235.8" y="30.3" transform="rotate(-90 235.8 30.3)">8</text>
<text x="239.1" y="32.8">5</text>
<text x="144.6" y="37.9">14</text>
<text x="144.6" y="40.4">13</text>
<text x="149.7" y="39">D0</text>
<text x="149.7" y="41.6">D1</text>
<text x="163.3" y="41.6">VREFB</text>
<text x="164.4" y="36.5">OUTB</text>
<text x="164.7" y="39">RFBB</text>
<text x="173.1" y="37.9">19</text>
<text x="173.1" y="40.4">18</text>
<text x="228.2" y="39.8" transform="rotate(-90 228.2 39.8)">4</text>
<text x="233.3" y="37.3" transform="rotate(-90 233.3 37.3)">7</text>
<text x="144.6" y="43">12</text>
<text x="144.7" y="45.5">11</text>
<text x="149.7" y="44.1">D2</text>
<text x="149.7" y="46.6">D3</text>
<text x="164.2" y="46.6">AGND</text>
<text x="173.1" y="45.5">1</text>
<text x="96.8" y="50.6">9</text>
<text x="102.7" y="51.7">RESET</text>
<text x="144.6" y="48.1">10</text>
<text x="145.8" y="50.6">9</text>
<text x="145.8" y="53.1">8</text>
<text x="149.7" y="49.2">D4</text>
<text x="149.7" y="51.7">D5</text>
<text x="164.1" y="51.7">DGND</text>
<text x="173.1" y="50.6">5</text>
<text x="27.1" y="58.2">14</text>
<text x="39.2" y="58.2">1</text>
<text x="95.6" y="58.2">15</text>
<text x="96.8" y="55.7">3</text>
<text x="102.7" y="56.8">SI</text>
<text x="102.7" y="59.3">SO</text>
<text x="113.6" y="59.3">DOR</text>
<text x="114.6" y="56.8">DIR</text>
<text x="123" y="55.7">2</text>
<text x="123" y="58.2">14</text>
<text x="145.8" y="55.7">7</text>
<text x="149.7" y="54.3">D6</text>
<text x="149.7" y="56.8">D7</text>
<text x="165.9" y="56.8">VDD</text>
<text x="173.1" y="55.7">17</text>
<text x="27.1" y="60.8">15</text>
<text x="27.1" y="63.3">16</text>
<text x="27.1" y="65.8">17</text>
<text x="39.2" y="60.8">2</text>
<text x="39.2" y="63.3">3</text>
<text x="39.2" y="65.8">4</text>
<text x="96.8" y="63.3">1</text>
<text x="102.7" y="64.4">OE</text>
<text x="27.1" y="68.4">18</text>
<text x="27.1" y="70.9">19</text>
<text x="39.2" y="68.4">5</text>
<text x="39.2" y="70.9">6</text>
<text x="96.8" y="68.4">4</text>
<text x="96.8" y="70.9">5</text>
<text x="102.7" y="69.5">D0</text>
<text x="115.5" y="69.5">Q0</text>
<text x="123" y="70.9">12</text>
<text x="123" y="68.4">13</text>
<text x="27.1" y="73.5">20</text>
<text x="27.1" y="76">21</text>
<text x="39.2" y="73.5">7</text>
<text x="39.2" y="76">8</text>
<text x="96.8" y="73.5">6</text>
<text x="96.8" y="76">7</text>
<text x="102.7" y="72">D1</text>
<text x="102.7" y="74.6">D2</text>
<text x="102.7" y="77.1">D3</text>
<text x="115.5" y="77.1">Q3</text>
<text x="115.5" y="74.6">Q2</text>
<text x="115.5" y="72">Q1</text>
<text x="123" y="76">10</text>
<text x="123" y="73.5">11</text>
<text x="27.1" y="78.5">22</text>
<text x="27.1" y="81.1">23</text>
<text x="27.1" y="83.6">24</text>
<text x="39.2" y="78.5">9</text>
<text x="39.2" y="81.1">10</text>
<text x="39.2" y="83.6">11</text>
<text x="96.8" y="81.1">8</text>
<text x="102.7" y="82.2">GND</text>
<text x="113.8" y="82.2">VCC</text>
<text x="123" y="81.1">16</text>
<text x="202.3" y="81.1">2-1</text>
<text x="211.2" y="81.1">2-3</text>
<text x="228.2" y="83.6" transform="rotate(-90 228.2 83.6)">6</text>
<text x="27.1" y="86.2">25</text>
<text x="39.2" y="86.2">12</text>
<text x="39.2" y="88.7">13</text>
<text x="207.9" y="87.4" transform="rotate(-90 207.9 87.4)">2-2</text>
<text x="224.5" y="86.2">3</text>
<text x="233.3" y="86.2" transform="rotate(-90 233.3 86.2)">1</text>
<text x="235.8" y="86.2" transform="rotate(-90 235.8 86.2)">8</text>
<text x="239.1" y="88.7">5</text>
<text x="96.8" y="91.2">9</text>
<text x="102.7" y="92.3">RESET</text>
<text x="224.5" y="91.2">2</text>
<text x="228.2" y="95.7" transform="rotate(-90 228.2 95.7)">4</text>
<text x="233.3" y="93.1" transform="rotate(-90 233.3 93.1)">7</text>
<text x="37.8" y="98.9" transform="rotate(-90 37.8 98.9)">2</text>
<text x="40.3" y="98.9" transform="rotate(-90 40.3 98.9)">1</text>
<text x="95.6" y="98.8">15</text>
<text x="96.8" y="96.3">3</text>
<text x="102.7" y="97.4">SI</text>
<text x="102.7" y="100">SO</text>
<text x="113.6" y="100">DOR</text>
<text x="114.6" y="97.4">DIR</text>
<text x="123" y="96.3">2</text>
<text x="123" y="98.8">14</text>
<text x="96.8" y="103.9">1</text>
<text x="102.7" y="105">OE</text>
<text x="96.8" y="109">4</text>
<text x="96.8" y="111.5">5</text>
<text x="102.7" y="110.1">D0</text>
<text x="102.7" y="112.7">D1</text>
<text x="115.5" y="112.7">Q1</text>
<text x="115.5" y="110.1">Q0</text>
<text x="123" y="111.5">12</text>
<text x="123" y="109">13</text>
<text x="96.8" y="114.1">6</text>
<text x="96.8" y="116.6">7</text>
<text x="102.7" y="115.2">D2</text>
<text x="102.7" y="117.7">D3</text>
<text x="115.5" y="117.7">Q3</text>
<text x="115.5" y="115.2">Q2</text>
<text x="123" y="116.6">10</text>
<text x="123" y="114.1">11</text>
<text x="96.8" y="121.7">8</text>
<text x="102.7" y="122.8">GND</text>
<text x="113.8" y="122.8">VCC</text>
<text x="123" y="121.7">16</text>
<text x="187.7" y="130.6">2</text>
<text x="194.7" y="128.1">1</text>
<text x="30.2" y="135.7">2</text>
<text x="34.1" y="136.8">TR</text>
<text x="43" y="136.8">Q</text>
<text x="47.4" y="135.7">3</text>
<text x="99.4" y="134.4">2</text>
<text x="99.4" y="136.9">3</text>
<text x="105.2" y="135.5">A1</text>
<text x="113.2" y="135.5">B1</text>
<text x="120.4" y="136.9">17</text>
<text x="120.4" y="134.4">18</text>
<text x="187.4" y="135.7">B</text>
<text x="194.7" y="133.1">3</text>
<text x="194.7" y="135.7">B1</text>
<text x="28.2" y="140.8">4</text>
<text x="34.1" y="141.9">R</text>
<text x="41.1" y="141.9">DIS</text>
<text x="47.4" y="140.8">7</text>
<text x="99.4" y="139.5">4</text>
<text x="99.4" y="142">5</text>
<text x="105.2" y="138.1">A2</text>
<text x="105.2" y="140.6">A3</text>
<text x="105.2" y="143.1">A4</text>
<text x="113.2" y="143.1">B4</text>
<text x="113.2" y="140.6">B3</text>
<text x="113.2" y="138.1">B2</text>
<text x="120.4" y="142">15</text>
<text x="120.4" y="139.5">16</text>
<text x="187.7" y="140.8">5</text>
<text x="194.7" y="143.3">6</text>
<text x="194.7" y="138.2">4</text>
<text x="30.2" y="145.8">5</text>
<text x="34.1" y="146.9">CV</text>
<text x="40.3" y="146.9">THR</text>
<text x="47.4" y="145.8">6</text>
<text x="73.4" y="148.4">2</text>
<text x="77.1" y="145.8" transform="rotate(-90 77.1 145.8)">3</text>
<text x="99.4" y="144.6">6</text>
<text x="99.4" y="147.1">7</text>
<text x="99.4" y="149.6">8</text>
<text x="105.2" y="145.7">A5</text>
<text x="105.2" y="148.2">A6</text>
<text x="113.2" y="148.2">B6</text>
<text x="113.2" y="145.7">B5</text>
<text x="120.4" y="149.6">12</text>
<text x="120.4" y="147.1">13</text>
<text x="120.4" y="144.6">14</text>
<text x="30.2" y="150.9">1</text>
<text x="34.1" y="152">GND</text>
<text x="42" y="152">V+</text>
<text x="47.4" y="150.9">8</text>
<text x="77.1" y="152.8" transform="rotate(-90 77.1 152.8)">1</text>
<text x="99.4" y="152.2">9</text>
<text x="105.2" y="150.8">A7</text>
<text x="105.2" y="153.3">A8</text>
<text x="113.2" y="153.3">B8</text>
<text x="113.2" y="150.8">B7</text>
<text x="120.4" y="152.2">11</text>
<text x="98.2" y="159.8">19</text>
<text x="99.4" y="157.3">1</text>
<text x="105.2" y="158.4">DIR</text>
<text x="105.2" y="160.9">G</text>
<text x="86.7" y="178.8">1</text>
<text x="106.5" y="176.2">1</text>
<text x="106.5" y="178.7">2</text>
<text x="86.7" y="181.4">2</text>
<text x="106.5" y="181.2">3</text>
<text x="106.5" y="183.8">4</text>
<text x="106.5" y="186.3">5</text>
</g>
<g font-size="2" fill="#800000">
<text x="250" y="24.9">+</text>
<text x="240.7" y="55.6" transform="rotate(-90 240.7 55.6)">+</text>
<text x="250" y="80.7">+</text>
<text x="240.7" y="111.5" transform="rotate(-90 240.7 111.5)">+</text>
<text x="21" y="178.8" transform="rotate(-90 21 178.8)">+</text>
</g>
<g font-size="2" fill="#808080">
<text x="137.2" y="38.3">OUT_D0</text>
<text x="137.2" y="40.8">OUT_D1</text>
<text x="137.2" y="43.3">OUT_D2</text>
<text x="137.2" y="45.9">OUT_D3</text>
<text x="137.2" y="48.4">OUT_D4</text>
<text x="137.2" y="51">OUT_D5</text>
<text x="137.2" y="53.5">OUT_D6</text>
<text x="137.2" y="56">OUT_D7</text>
<text x="49.8" y="61.1">D0</text>
<text x="49.8" y="63.7">D1</text>
<text x="49.8" y="66.2">D2</text>
<text x="49.8" y="68.7">D3</text>
<text x="49.8" y="71.3">D4</text>
<text x="88.9" y="68.7">D0</text>
<text x="88.9" y="71.3">D1</text>
<text x="133.9" y="68.7">OUT_D0</text>
<text x="133.9" y="71.3">OUT_D1</text>
<text x="49.8" y="73.8">D5</text>
<text x="49.8" y="76.3">D6</text>
<text x="88.9" y="73.8">D2</text>
<text x="88.9" y="76.3">D3</text>
<text x="133.9" y="73.8">OUT_D2</text>
<text x="133.9" y="76.3">OUT_D3</text>
<text x="49.8" y="78.9">D7</text>
<text x="88.9" y="109.4">D4</text>
<text x="88.9" y="111.9">D5</text>
<text x="133.9" y="109.4">OUT_D4</text>
<text x="133.9" y="111.9">OUT_D5</text>
<text x="88.9" y="114.4">D6</text>
<text x="88.9" y="117">D7</text>
<text x="133.9" y="114.4">OUT_D6</text>
<text x="133.9" y="117">OUT_D7</text>
<text x="88.9" y="134.8">D0</text>
<text x="88.9" y="137.3">D1</text>
<text x="133.9" y="134.8">OUT_D0</text>
<text x="133.9" y="137.3">OUT_D1</text>
<text x="88.9" y="139.8">D2</text>
<text x="88.9" y="142.4">D3</text>
<text x="133.9" y="139.8">OUT_D2</text>
<text x="133.9" y="142.4">OUT_D3</text>
<text x="88.9" y="144.9">D4</text>
<text x="88.9" y="147.5">D5</text>
<text x="88.9" y="150">D6</text>
<text x="133.9" y="144.9">OUT_D4</text>
<text x="133.9" y="147.5">OUT_D5</text>
<text x="133.9" y="150">OUT_D6</text>
<text x="88.9" y="152.5">D7</text>
<text x="133.9" y="152.5">OUT_D7</text>
</g>
<g font-size="2" fill="#008000">
<text x="189.5" y="38.3">Dual Mono</text>
<text x="195.4" y="40.2">OR</text>
<text x="181.6" y="42.1">Mono on left / Stereo</text>
</g>
<g font-size="1.6" fill="#800000">
<text x="263.4" y="70">R</text>
<text x="263.6" y="67.5">L</text>
</g>
</svg>
